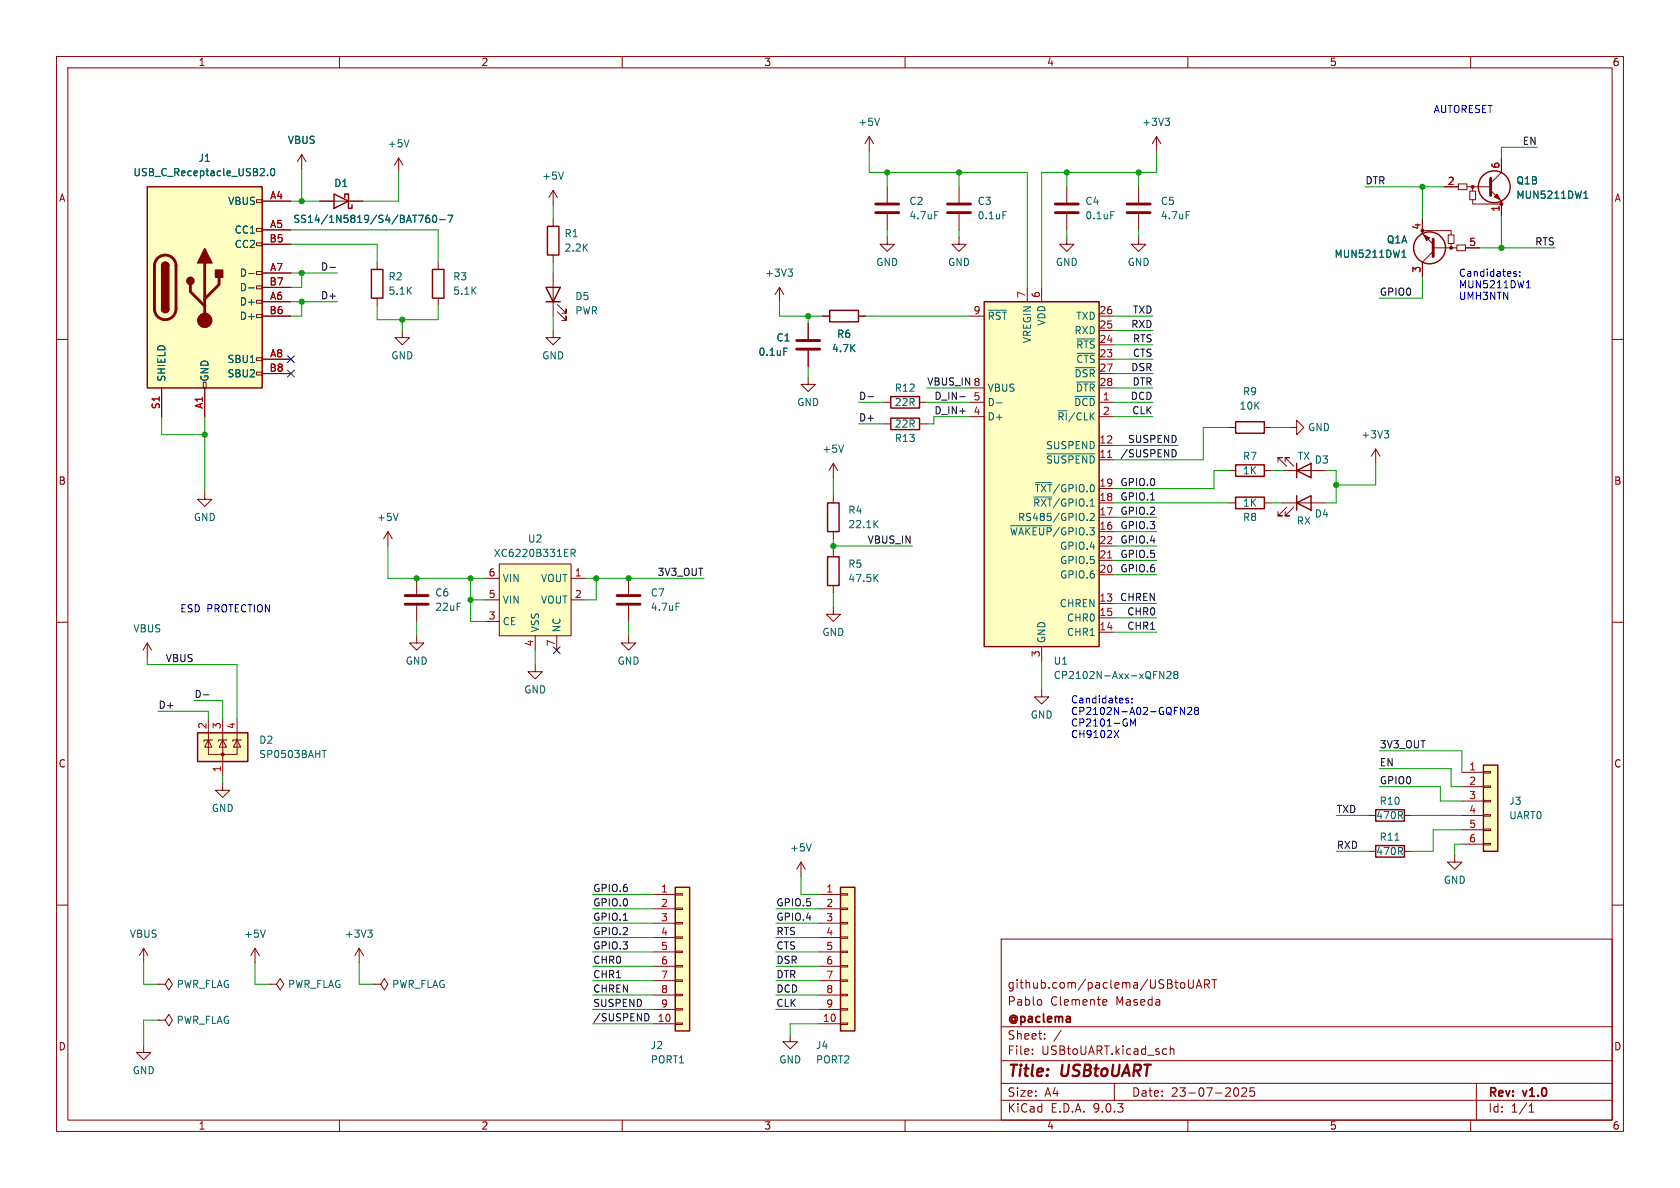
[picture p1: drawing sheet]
<svg xmlns="http://www.w3.org/2000/svg" width="297mm" height="210mm" viewBox="0 0 297 210" stroke-linecap="round" stroke-linejoin="round" font-family="sans-serif">
<g fill="none" stroke="#840000" stroke-width=".18">
<path d="M10 10h277v190h-277zM12 12h273v186h-273zM60 10v2M110 10v2M160 10v2M210 10v2M260 10v2M97.8 48.3v7.6M98.6 55.1l1.5 1.5v-.7v.7h-.8M98.6 53.8l1.5 1.6v-.8v.8h-.8M10 60h2M285 60h2"/>
<path d="M10 110h2M285 110h2M10 160h2M177 166h108v32h-108zM183.9 176.7l.3 .3v.4l-.3 .3M195.2 176.7l.4 .1 .1 .3-.7 .1M195.6 177.6l-.4 .1M210.1 173.2v1.2l.3 .3 .4-.1 .2-.2v-1.2M211.5 174.7l.5-1.5 .5 1.5M211.6 174.3h.7M213 174l.7-.1 .1-.2-.1-.4-.2-.1h-.5v1.5M213.3 174l.5 .7"/>
<path d="M214.2 173.2h.9M214.7 173.2v1.5M285 160h2M60 198v2M110 198v2M160 198v2M177 194.5h108M177 191.5h108M177 187.5h108M177 181.5h108M182.5 186.3v.1M182.5 185.5v.1"/>
<path d="M184.7 183.6v.1M184.7 182.8v.1M187.6 182.1l-1.3 2M197 191.5v3M206.9 184.9v1.5M206.9 185.5l.2-.1 .4 .1v.9M210 198v2M218.3 192.4l.2-.1a.81 .81 0 0 1 .5 .6 .81 .81 0 0 1-.3 .8h-.4M219.5 192.4l.6-.1 .2 .1 .1 .3-.9 1.1h.9M221.7 192.3h-.7v.7l.2-.1h.5l.1 .3-.1 .5-.2 .1-.5-.1M260 198v2M261 191.5v6.5"/>
<path d="M270.3 196.6h.9M270.3 195.5l.4-.4v1.5"/>
</g>
<path d="M96.5 50.8h2.6l-1.3 2.5zM96.5 53.3h2.6" fill="none" stroke="#840000" stroke-width=".25"/>
<path d="M119.4 156.8h2.5v25.4h-2.5z" fill="#ffffc2"/>
<path d="M229.2 88.9l2.6-1.3v2.6zM229.2 87.6v2.6M119.4 156.8h2.5v25.4h-2.5zM243.2 149.5h5.1v2h-5.1z" fill="none" stroke="#840000" stroke-width=".25"/>
<g fill="none" stroke="#840000" stroke-width=".18">
<path d="M226.7 88.9h7.6M227.5 89.7l-1.6 1.5h.8h-.8v-.8M228.7 89.7l-1.5 1.5h.8h-.8v-.8M115.6 158.1h3.8M119.4 158h1.2v.2h-1.2zM241.9 150.5h1.3M248.3 150.5h1.3M115.6 160.7h3.8M115.6 163.2h3.8M115.6 165.7h3.8M115.6 168.3h3.8M115.6 170.8h3.8"/>
<path d="M115.6 173.4h3.8M115.6 175.9h3.8M115.6 178.4h3.8M119.4 160.5h1.2v.3h-1.2zM119.4 163.1h1.2v.2h-1.2zM119.4 165.6h1.2v.3h-1.2zM119.4 168.1h1.2v.3h-1.2zM119.4 170.7h1.2v.2h-1.2zM119.4 173.2h1.2v.3h-1.2zM119.4 175.8h1.2v.2h-1.2zM119.4 178.3h1.2v.3h-1.2zM115.6 181h3.8"/>
<path d="M119.4 180.8h1.2v.3h-1.2z"/>
</g>
<path d="M246.6 148.5h.7" fill="none" stroke="#006464" stroke-width=".18"/>
<path d="M26 33h20.4v35.6h-20.4z" fill="#ffffc2"/>
<g fill="none" stroke="#840000" stroke-width=".18">
<path d="M45.3 35.3h1.1v.5h-1.1zM46.4 35.6h5M45.3 40.4h1.1v.5h-1.1zM45.3 42.9h1.1v.5h-1.1zM45.3 48h1.1v.5h-1.1zM45.3 50.5h1.1v.6h-1.1zM45.3 53.1h1.1v.5h-1.1zM45.3 55.6h1.1v.5h-1.1zM46.4 40.6h5M46.4 43.2h5M46.4 48.3h5M46.4 50.8h5"/>
<path d="M46.4 53.3h5M46.4 55.9h5M28.6 68.6v5.1M35.9 67.6h.5v1h-.5zM36.2 68.6v5.1M45.3 63.2h1.1v.6h-1.1zM45.3 65.8h1.1v.5h-1.1zM46.4 63.5h5M46.4 66h5"/>
</g>
<path d="M26 33h20.4v35.6h-20.4zM28.6 47a.64 .64 0 0 1 .6-.6 .64 .64 0 0 1 .6 .6M28.6 54.6a.64 .64 0 0 0 .6 .6 .64 .64 0 0 0 .6-.6" fill="none" stroke="#840000" stroke-width=".25"/>
<path d="M27.9 45.7a1.91 1.91 0 0 1 2-.5 1.91 1.91 0 0 1 1.2 1.8v7.6a1.91 1.91 0 0 1-1.9 1.9 1.91 1.91 0 0 1-1.9-1.9v-7.8l.2-.6zM33.7 50.3v1.3l2.5 2.5M36.2 46.5v10.1M38.7 49v1.3l-2.5 2.5" fill="none" stroke="#840000" stroke-width=".51"/>
<g fill="#840000" stroke="#840000" stroke-width=".25">
<path d="M28.6 47h1.2v7.6h-1.2z"/>
<path d="M28.8 46.5a.64 .64 0 0 1 .7-.1 .64 .64 0 0 1 .3 .6h-1.2z"/>
<path d="M28.6 54.6h1.2a.64 .64 0 0 1-.6 .6 .64 .64 0 0 1-.6-.6z"/>
<path d="M36.2 43.9l1.3 2.6h-2.6z"/>
<path d="M38.1 47.8h1.3v1.2h-1.3z"/>
<circle cx="33.7" cy="49.7" r=".63"/>
</g>
<circle cx="36.2" cy="56.6" r="1.27" fill="#840000" stroke="#840000" stroke-width=".18"/>
<path d="M47.3 30.9v.2M48 29.9l.1-.1a.68 .68 0 0 1 .5 .6 .68 .68 0 0 1-.5 .7 .84 .84 0 0 1-.1-1.2zM44 48.4h.9M44 50.9h.9" fill="none" stroke="#006464" stroke-width=".18"/>
<path d="M34.9 129.5h8.9v5.1h-8.9z" fill="#ffffc2"/>
<g fill="none" stroke="#840000" stroke-width=".25">
<path d="M59.1 34.3l2.5 1.3-2.5 1.2zM61 34.9v-.6h.6v2.5h.6v-.6M65.7 47.6h2v5.1h-2zM157.5 70.1h5.1v2h-5.1zM218.4 87.9h5.1v2h-5.1zM229.2 83.2l2.6-1.3v2.6zM229.2 81.9v2.6M34.9 129.5h8.9v5.1h-8.9z"/>
<circle cx="264.2" cy="33" r="2.82"/>
</g>
<g fill="none" stroke="#840000" stroke-width=".18">
<path d="M53.3 27.3l-.7 1.3M53.3 27.3l.8 1.3M53.3 27.3v2.5M56.5 35.6h7.6M70.5 27.9l-.8 1.3M70.5 27.9l.7 1.3M70.5 27.9v2.6M97.8 33.7l-.8 1.2M97.8 33.7l.8 1.2M97.8 33.7v2.5M153.7 24.1l-.8 1.3M153.7 24.1l.7 1.3"/>
<path d="M153.7 24.1v2.6M169.5 33v2.8M169.5 37.8v2.8M188.6 33v2.8M188.6 37.8v2.8M204.5 24.1l-.8 1.3M204.5 24.1l.7 1.3M204.5 24.1v2.6M255.3 33h2.5M257.8 32.5h1.5v1h-1.5zM259.3 33h4.1M259.8 33.8h1.1v1.5h-1.1z"/>
<path d="M260.3 35.3v.8h5.1M260.3 33v.8M263.5 33.7l1.9 1.9v2.5M265.4 27.9v2.6l-1.9 1.9M66.7 46.4v1.2M66.7 52.7v1.3M71.1 58.4v1.3h1.3l-1.3 1.3-1.3-1.3h1.3M169.5 41.9v1.3h1.3l-1.3 1.3-1.2-1.3h1.2M188.6 41.9v1.3h1.3l-1.3 1.3-1.3-1.3h1.3M201.3 41.9v1.3h1.3l-1.3 1.3-1.3-1.3h1.3M156.2 71.1h1.3M162.6 71.1h1.2"/>
<path d="M228 75.6h1.2v-1.3l1.3 1.3-1.3 1.2v-1.2M217.2 88.9h1.2M223.5 88.9h1.3M225.9 81.7v-.8h.8h-.8l1.6 1.5M226.7 83.2h7.6M227.2 81.7v-.8h.8h-.8l1.5 1.5M26 113.7l-.7 1.2M26 113.7l.8 1.2M26 113.7v2.5M36.8 130.8v2.6h5.1v-2.6M36.8 130.8l.7 1.3h-1.3zM36.8 127v3.8"/>
<path d="M37.6 130.8h-1.5v.3M39.4 130.8l.6 1.3h-1.3zM39.4 127v10.2M40.1 130.8h-1.5v.3M41.9 130.8l.6 1.3h-1.2zM41.9 127v3.8M42.7 130.8h-1.6v.3M141.6 152.4l-.8 1.3M141.6 152.4l.8 1.3M141.6 152.4v2.5M257.2 151.1v1.3h1.2l-1.2 1.3-1.3-1.3h1.3M27.9 174h1.3l.6-1 .7 1-.7 1-.6-1"/>
<path d="M27.9 174h.1M25.4 184.8v1.3h1.3l-1.3 1.2-1.3-1.2h1.3"/>
</g>
<g fill="#840000" stroke="#840000" stroke-width=".18">
<path d="M264.7 34.3l.5 1-1-.5z"/>
<circle cx="39.4" cy="133.3" r=".25"/>
<circle cx="260.3" cy="33" r=".25"/>
<circle cx="265.4" cy="36.1" r=".25"/>
</g>
<g fill="none" stroke="#006464" stroke-width=".18">
<path d="M72.3 24.7l-.4 1.3M74 38h.8l-.5 1.3M75.9 38l-.4 .1a.86 .86 0 0 0 0 1.2l.4-.1 .1-.4-.3-.3-.3 .1-.1 .2M76.7 38.1l.1-.1a.68 .68 0 0 1 .4 .7 .68 .68 0 0 1-.4 .6 .84 .84 0 0 1-.1-1.2zM77.7 38.8h1M79.2 38h.8l-.5 1.3M99.6 30.4l-.4 1.3M155.5 20.9l-.4 1.3M177.3 37.4h.6M196.4 37.4h.6M206 20.9h.8l-.5 .5M206.5 21.4l.3 .2v.3l-.3 .3"/>
<path d="M280 35h.7M280.1 34.1l.3-.3v1.2M57 132.7h.7M143.4 149.2l-.4 1.2"/>
</g>
<path d="M167.5 36.1h4.1M167.5 37.6h4.1M186.6 36.1h4M186.6 37.6h4M263.5 31.5v3" fill="none" stroke="#840000" stroke-width=".51"/>
<path d="M148.6 156.8h2.5v25.4h-2.5z" fill="#ffffc2"/>
<g fill="none" stroke="#840000" stroke-width=".25">
<path d="M218.4 82.2h5.1v2h-5.1zM148.6 156.8h2.5v25.4h-2.5z"/>
<circle cx="252.7" cy="43.8" r="2.82"/>
</g>
<g fill="none" stroke="#840000" stroke-width=".18">
<path d="M251.5 38.7v2.6l1.9 1.9M251.5 40.8h5v.7M253.4 44.5l-1.9 1.9v2.5M253.5 43.8h4.1M256 41.5h1v1.6h-1zM256.5 43.1v.7M257.6 43.3h1.5v1h-1.5zM259.1 43.8h2.5M243.2 79.4l-.8 1.2M243.2 79.4l.8 1.2M243.2 79.4v2.5M217.2 83.2h1.2"/>
<path d="M223.5 83.2h1.3M111.1 112.4v1.3h1.3l-1.3 1.2-1.2-1.2h1.2M111.1 102.2v2.8M111.1 107.1v2.8M144.8 158.1h3.8M148.6 158h1.3v.2h-1.3zM144.8 160.7h3.8M144.8 163.2h3.8M144.8 165.7h3.8M144.8 168.3h3.8M144.8 170.8h3.8M144.8 173.4h3.8"/>
<path d="M144.8 175.9h3.8M144.8 178.4h3.8M148.6 160.5h1.3v.3h-1.3zM148.6 163.1h1.3v.2h-1.3zM148.6 165.6h1.3v.3h-1.3zM148.6 168.1h1.3v.3h-1.3zM148.6 170.7h1.3v.2h-1.3zM148.6 173.2h1.3v.3h-1.3zM148.6 175.8h1.3v.2h-1.3zM148.6 178.3h1.3v.3h-1.3zM144.8 181h3.8M148.6 180.8h1.3v.3h-1.3z"/>
</g>
<path d="M253.4 42.3v3M109.1 105.3h4.1M109.1 106.8h4.1" fill="none" stroke="#840000" stroke-width=".51"/>
<path d="M247.8 45.5h.8M248 44.5l.2-.3v1.3M244.7 76.1h.8l-.4 .5M245.3 76.6l.2 .3v.3l-.2 .2M119.5 106.6h.6" fill="none" stroke="#006464" stroke-width=".18"/>
<g fill="#840000" stroke="#840000" stroke-width=".18">
<path d="M251.7 41.5l1 .5-.5 .5z"/>
<circle cx="256.5" cy="43.8" r=".25"/>
</g>
<path d="M88.3 99.7h12.7v12.7h-12.7z" fill="#ffffc2"/>
<g fill="none" stroke="#840000" stroke-width=".18">
<path d="M97.8 38.7v1.3M77.5 46.4v1.2M77.5 52.7v1.3M97.8 58.4v1.3h1.3l-1.3 1.3-1.3-1.3h1.3M97.8 45.1v1.3M217.2 75.6h1.2M223.5 75.6h1.3M36.2 87v1.3h1.3l-1.3 1.2-1.3-1.2h1.3M88.3 99.7h12.7v12.7h-12.7zM147.3 87.6v1.3M147.3 94v1.3M147.3 97.2v1.2"/>
<path d="M73.7 112.4v1.3h1.2l-1.2 1.2-1.3-1.2h1.3M73.7 102.2v2.8M73.7 107.1v2.8M85.7 102.2h2.6M85.7 106h2.6M85.7 109.9h2.6M94.6 112.4v2.5M98.4 112.4v2.5M101 102.2h2.5M101 106h2.5M147.3 107.3v1.3h1.3l-1.3 1.3-1.3-1.3h1.3M147.3 103.5v1.3"/>
<path d="M27.9 180.3h1.3l.6-1 .7 1-.7 1.1-.6-1.1M27.9 180.3h.1"/>
</g>
<path d="M101 97.8l.6-.1 .1-.2-.1-.3-.6-.1v1.3M101.3 97.8l.4 .6M154.7 92.6l.5 .7M155.2 92l-.7 .7M154.7 102.1l.5 .7M155.2 101.5l-.7 .8" fill="none" stroke="#006464" stroke-width=".18"/>
<path d="M76.5 47.6h2v5.1h-2zM96.8 40h2v5.1h-2zM218.4 74.5h5.1v2.1h-5.1zM146.3 88.9h2v5.1h-2zM146.3 98.4h2v5.1h-2z" fill="none" stroke="#840000" stroke-width=".25"/>
<path d="M71.6 105.3h4.1M71.6 106.8h4.1" fill="none" stroke="#840000" stroke-width=".51"/>
<path d="M174 53.3h20.3v61h-20.3z" fill="#ffffc2"/>
<path d="M174 53.3h20.3v61h-20.3zM243.2 143.1h5.1v2.1h-5.1z" fill="none" stroke="#840000" stroke-width=".25"/>
<g fill="none" stroke="#840000" stroke-width=".18">
<path d="M142.9 57.2v2.7M171.4 55.9h2.6M181.6 50.8v2.5M184.1 50.8v2.5M194.3 55.9h2.5M194.3 58.4h2.5M142.9 66.7v1.2h1.2l-1.2 1.3-1.3-1.3h1.3M142.9 62v2.8M171.4 68.6h2.6M171.4 71.1h2.6M171.4 73.7h2.6M194.3 68.6h2.5"/>
<path d="M194.3 71.1h2.5M194.3 73.7h2.5M194.3 61h2.5M194.3 63.5h2.5M194.3 66h2.5M194.3 78.7h2.5M194.3 81.3h2.5M194.3 86.4h2.5M194.3 88.9h2.5M194.3 91.4h2.5M194.3 94h2.5M194.3 96.5h2.5"/>
<path d="M194.3 99.1h2.5M94.6 117.5v1.2h1.3l-1.3 1.3-1.3-1.3h1.3M184.1 114.3v2.5M194.3 101.6h2.5M194.3 106.7h2.5M194.3 109.2h2.5M194.3 111.8h2.5M241.9 144.1h1.3M248.3 144.1h1.3"/>
</g>
<g fill="none" stroke="#006464" stroke-width=".18">
<path d="M174.7 54.8h3.2M190.4 59.9h3.2M138.6 61.5h.6M176.2 71.2h.9M190 70.1h3.6M190.1 65h3.5M190.3 67.5h3.3M190.4 62.5h3.2M178.6 92.9h7.4M182.8 87.9h3.2M183.1 85.3h2.9M185.1 80.2h8.5"/>
<path d="M192.2 91.9v.1M192.7 90.9l.5-.2 .3 .4-.8 .9h.8M205 118.7l.8 1.3v-1.3M206.3 118.8l.5-.1 .2 .4-.8 .9h.8M207.7 119.2l-.2-.2 .2-.3h.3l.2 .2-.2 .3M207.7 119.2l-.2 .3 .1 .3 .1 .2 .4-.1 .1-.2v-.2l-.2-.3M207.7 119.2h.3"/>
</g>
<path d="M195.8 80.9h.7M195.8 98.6h.7" fill="none" stroke="#a90000" stroke-width=".18"/>
<path d="M140.8 60.2h4.1M140.8 61.7h4.1" fill="none" stroke="#840000" stroke-width=".51"/>
<path d="M262.3 135.3h2.5v15.2h-2.5z" fill="#ffffc2"/>
<path d="M146.7 54.9h5.1v2h-5.1zM157.5 73.9h5.1v2h-5.1zM262.3 135.3h2.5v15.2h-2.5z" fill="none" stroke="#840000" stroke-width=".25"/>
<g fill="none" stroke="#840000" stroke-width=".18">
<path d="M46.4 35.6h5M56.5 35.6h2.6M61.6 35.6h2.5M156.8 33v2.8M156.8 37.8v2.8M201.3 33v2.8M201.3 37.8v2.8M251.5 38.7v2.6M255.3 33h2.5M265.4 27.9v2.6M265.4 35.6v2.5M46.4 55.9h5"/>
<path d="M46.4 40.6h5M46.4 43.2h5M46.4 48.3h5M46.4 50.8h5M46.4 53.3h5M137.8 50.8l-.8 1.3M137.8 50.8l.8 1.3M137.8 50.8v2.5M142.9 57.2v2.7M145.4 55.9h1.3M151.8 55.9h1.2M156.8 41.9v1.3h1.3l-1.3 1.3-1.2-1.3h1.2"/>
<path d="M251.5 46.4v2.5M259.1 43.8h2.5M28.6 68.6v5.1M36.2 68.6v5.1M46.4 63.5h5M46.4 66h5M142.9 62v2.8M156.2 74.9h1.3M162.6 74.9h1.2M68.6 94l-.8 1.3M68.6 94l.7 1.3M68.6 94v2.5"/>
<path d="M147.3 81.9l-.7 1.3M147.3 81.9l.8 1.3M147.3 81.9v2.6M39.4 138.4v1.3h1.2l-1.2 1.3-1.3-1.3h1.3M184.1 121.9v1.3h1.3l-1.3 1.3-1.2-1.3h1.2M258.4 136.5h3.9M258.4 139.1h3.9M262.3 136.4h1.2v.3h-1.2zM262.3 138.9h1.2v.3h-1.2zM258.4 141.6h3.9M258.4 144.1h3.9M258.4 146.7h3.9"/>
<path d="M258.4 149.2h3.9M262.3 141.5h1.2v.2h-1.2zM262.3 144h1.2v.3h-1.2zM262.3 146.6h1.2v.2h-1.2zM262.3 149.1h1.2v.3h-1.2zM25.4 167.6l-.8 1.3M25.4 167.6l.8 1.3M25.4 167.6v2.6M45.1 167.6l-.8 1.3M45.1 167.6l.7 1.3M45.1 167.6v2.6M47.6 174h1.3l.6-1 .7 1-.7 1-.6-1"/>
<path d="M47.6 174h.1M63.5 167.6l-.8 1.3M63.5 167.6l.8 1.3M63.5 167.6v2.6M66 174h1.3l.6-1 .7 1-.7 1-.6-1M66 174h.1M139.7 182.9v1.3h1.3l-1.3 1.2-1.3-1.2h1.3"/>
</g>
<g fill="none" stroke="#006464" stroke-width=".18">
<path d="M47.3 30.9v.2M48 29.9l.1-.1a.68 .68 0 0 1 .5 .6 .68 .68 0 0 1-.5 .7 .84 .84 0 0 1-.1-1.2zM74 38h.8l-.5 1.3M75.9 38l-.4 .1a.86 .86 0 0 0 0 1.2l.4-.1 .1-.4-.3-.3-.3 .1-.1 .2M76.7 38.1l.1-.1a.68 .68 0 0 1 .4 .7 .68 .68 0 0 1-.4 .6 .84 .84 0 0 1-.1-1.2zM77.7 38.8h1M79.2 38h.8l-.5 1.3M165.2 37.4h.6M209.7 37.4h.6M280 35h.7M280.1 34.1l.3-.3v1.2M44 48.4h.9"/>
<path d="M44 50.9h.9M139.3 47.6h.8l-.4 .5M139.9 48.1l.2 .2v.3l-.2 .2M247.8 45.5h.8M248 44.5l.2-.3v1.3M138.6 61.5h.6M149.1 78.7l-.4 1.3M70.4 90.7l-.4 1.3M46.9 164.4l-.4 1.3M65 164.4h.8l-.4 .5M65.6 164.9l.2 .2v.3l-.2 .3"/>
</g>
<path d="M154.8 36.1h4.1M154.8 37.6h4.1M199.3 36.1h4M199.3 37.6h4" fill="none" stroke="#840000" stroke-width=".51"/>
<path d="M58.3 47.3h1M153.4 70.1h1M169.7 70.1h.9M207.5 79.5a.68 .68 0 0 1 .4 .6 .68 .68 0 0 1-.4 .7M36 122.8h.9M114.3 179.2a.68 .68 0 0 1 .4 .6 .68 .68 0 0 1-.4 .7" fill="none" stroke="#0f0f0f" stroke-width=".18"/>
<g fill="none" stroke="#009600" stroke-width=".18">
<path d="M51.4 35.6h5.1M53.3 29.8v5.8M70.5 30.5v5.1h-6.4M97.8 36.2v2.5M153.7 26.7v3.8h27.9v20.3M156.8 30.5v2.5M169.5 30.5v2.5M188.6 30.5v2.5M201.3 30.5v2.5M204.5 26.7v3.8h-20.4v20.3M241.3 33h14M251.5 33v5.7"/>
<path d="M265.4 38.1v5.7M271.8 26h-6.4v1.9M51.4 43.2h15.3v3.2M51.4 40.6h26.1v5.8M51.4 53.3h8.3M51.4 48.3h8.3M53.3 48.3v2.5h-1.9M53.3 53.3v2.6h-1.9M66.7 54v2.5h10.8v-2.5M71.1 56.5v1.9M97.8 46.4v1.9M97.8 55.9v2.5"/>
<path d="M137.8 53.3v2.6h7.6M142.9 55.9v1.3M153 55.9h18.4M156.8 40.6v1.3M169.5 40.6v1.3M188.6 40.6v1.3M196.8 55.9h7M196.8 58.4h7M201.3 40.6v1.3M251.5 48.9v3.8h-7.7M261.6 43.8h13.4M28.6 73.7v3.1h7.6"/>
<path d="M36.2 73.7v13.3M142.9 64.8v1.9M151.8 71.1h4.4M151.8 74.9h4.4M163.8 71.1h7.6M163.8 68.6h7.6M171.4 73.7h-6.3v1.2h-1.3M196.8 71.1h7M196.8 68.6h7M196.8 63.5h7M196.8 61h7M196.8 66h7"/>
<path d="M196.8 73.7h7M196.8 78.7h11.5M217.2 75.6h-4.5v5.7h-15.9M224.8 75.6h3.2M68.6 96.5v5.7h17.1M147.3 84.5v3.1M147.3 95.3v1.9M147.3 96.5h14M196.8 88.9h20.4M196.8 96.5h7.7M196.8 99.1h7.7M196.8 91.4h7.7"/>
<path d="M196.8 94h7.7M217.2 83.2h-2.6v3.2h-17.8M224.8 83.2h1.9M224.8 88.9h1.9M234.3 83.2h1.9v5.7h-1.9M243.2 81.9v3.8h-7M26 116.2v1.3h15.9v9.5M73.7 109.9v2.5M83.2 102.2v7.7h2.5M83.2 106h2.5M94.6 114.9v2.6M103.5 102.2h21"/>
<path d="M105.4 102.2v3.8h-1.9M111.1 109.9v2.5M147.3 104.8v2.5M184.1 116.8v5.1M196.8 111.8h7.7M196.8 106.7h7.7M196.8 109.2h7.7M196.8 101.6h7.7M27.9 125.7h8.9v1.3M34.3 123.8h5.1v3.2M39.4 137.2v1.2M243.8 139.1h10.8v2.5h3.8"/>
<path d="M243.8 135.9h12.7v3.2h1.9M243.8 132.7h14.6v3.8M104.8 158.1h10.8M141.6 154.9v3.2h3.2M236.2 144.1h5.7M236.2 150.5h5.7M249.6 144.1h8.8M258.4 146.7h-5v3.8h-3.8M258.4 149.2h-1.2v1.9M25.4 170.2v3.8h2.5M45.1 170.2v3.8h2.5M63.5 170.2v3.8h2.5"/>
<path d="M104.8 173.4h10.8M104.8 165.7h10.8M104.8 178.4h10.8M104.8 175.9h10.8M104.8 160.7h10.8M104.8 170.8h10.8M104.8 163.2h10.8M104.8 168.3h10.8M137.2 173.4h7.6M137.2 165.7h7.6M137.2 178.4h7.6M137.2 175.9h7.6"/>
<path d="M137.2 160.7h7.6M137.2 170.8h7.6M137.2 163.2h7.6M137.2 168.3h7.6M27.9 180.3h-2.5v4.5M104.8 181h10.8M144.8 181h-5.1v1.9"/>
</g>
<path d="M50.8 62.9l1.2 1.2M50.8 65.4l1.2 1.2M52 62.9l-1.2 1.2M52 65.4l-1.2 1.2M97.8 114.3l1.2 1.2M99 114.3l-1.2 1.2" fill="none" stroke="#000084" stroke-width=".18"/>
<g fill="none" stroke="#0000c2" stroke-width=".18">
<path d="M267.6 48.4l.5 .2v.2h-.4M267.6 48.1h.5M268.7 48.7v.1M268.7 48.1v.1M269.8 50.9h.7M269.9 49.9l.3-.3v1.3M197 129.1l.8 1.3M197.8 129.1l-.8 1.3M199.1 123.8l.5 .2-.1 .2-.4 .1M199.1 123.5h.4M199.9 128.4v-1.3l.4 .9 .4-.9v1.3M200.1 124.1v.2"/>
<path d="M200.1 123.5v.1M208.7 125l.7 1.3v-1.3M210 125.2l.4-.2 .3 .4-.8 .9h.8M211.4 125.6l-.2-.3 .2-.3h.2l.3 .3-.3 .3M211.4 125.6l-.2 .2v.4l.2 .1 .4-.1 .1-.1v-.3l-.3-.2M211.4 125.6h.2"/>
</g>
<g fill="#009600" stroke="#009600" stroke-width=".18">
<circle cx="53.3" cy="35.6" r=".46"/>
<circle cx="71.1" cy="56.5" r=".46"/>
<circle cx="53.3" cy="53.3" r=".46"/>
<circle cx="53.3" cy="48.3" r=".46"/>
<circle cx="36.2" cy="76.8" r=".46"/>
<circle cx="83.2" cy="106" r=".46"/>
<circle cx="73.7" cy="102.2" r=".46"/>
<circle cx="83.2" cy="102.2" r=".46"/>
<circle cx="105.4" cy="102.2" r=".46"/>
<circle cx="111.1" cy="102.2" r=".46"/>
<circle cx="147.3" cy="96.5" r=".46"/>
<circle cx="142.9" cy="55.9" r=".46"/>
<circle cx="236.2" cy="85.7" r=".46"/>
<circle cx="156.8" cy="30.5" r=".46"/>
<circle cx="169.5" cy="30.5" r=".46"/>
<circle cx="201.3" cy="30.5" r=".46"/>
<circle cx="188.6" cy="30.5" r=".46"/>
<circle cx="251.5" cy="33" r=".46"/>
<circle cx="265.4" cy="43.8" r=".46"/>
</g>
<g font-size="2.8" fill="#840000">
<text x="178" y="190.9">Title:</text>
<text x="187.7" y="190.9">USBtoUART</text>
</g>
<g font-size="2.1" fill="#840000">
<text x="178" y="178">Pablo</text>
<text x="178" y="175">github.com/paclema/USBtoUART</text>
<text x="185.7" y="178">Clemente</text>
<text x="197.3" y="178">Maseda</text>
<text x="178" y="184">Sheet:</text>
<text x="178" y="181.2">@paclema</text>
<text x="178" y="186.7">File:</text>
<text x="184.1" y="186.7">USBtoUART.kicad_sch</text>
<text x="178" y="196.9">KiCad</text>
<text x="178" y="194.1">Size:</text>
<text x="184.7" y="194.1">A4</text>
<text x="185.7" y="196.9">E.D.A.</text>
<text x="193.3" y="196.9">9.0.3</text>
<text x="200" y="194.1">Date:</text>
<text x="207" y="194.1">23-07-2025</text>
<text x="263" y="194.3">Rev:</text>
<text x="263" y="196.9">Id:</text>
<text x="267.1" y="196.9">1/1</text>
<text x="269.4" y="194.3">v1.0</text>
</g>
<g font-size="1.8" fill="#840000">
<text x="35" y="11.9">1</text>
<text x="85" y="11.9">2</text>
<text x="135" y="11.9">3</text>
<text x="185" y="11.9">4</text>
<text x="235" y="11.9">5</text>
<text x="285" y="11.9">6</text>
<text x="10.3" y="35.9">A</text>
<text x="285.3" y="35.9">A</text>
<text x="10.3" y="85.9">B</text>
<text x="285.3" y="85.9">B</text>
<text x="10.3" y="135.9">C</text>
<text x="285.3" y="135.9">C</text>
<text x="10.3" y="185.9">D</text>
<text x="285.3" y="185.9">D</text>
<text x="35" y="199.9">1</text>
<text x="85" y="199.9">2</text>
<text x="135" y="199.9">3</text>
<text x="185" y="199.9">4</text>
<text x="235" y="199.9">5</text>
<text x="285" y="199.9">6</text>
</g>
<g font-size="1.8" fill="#006464">
<text x="151.6" y="22.5">+5V</text>
<text x="201.8" y="22.5">+3V3</text>
<text x="35" y="28.8">J1</text>
<text x="50.8" y="25.6">VBUS</text>
<text x="68.4" y="26.3">+5V</text>
<text x="23.5" y="31.3">USB_C_Receptacle_USB2.0</text>
<text x="59" y="33.2">D1</text>
<text x="95.8" y="32">+5V</text>
<text x="268" y="35.3">MUN5211DW1</text>
<text x="268" y="32.8">Q1B</text>
<text x="40.2" y="36.4">VBUS</text>
<text x="41.4" y="41.5">CC1</text>
<text x="51.8" y="39.6">SS14/1N5819/S4/BAT760-7</text>
<text x="160.7" y="36.4">C2</text>
<text x="160.7" y="39">4.7uF</text>
<text x="172.7" y="36.4">C3</text>
<text x="172.7" y="39">0.1uF</text>
<text x="191.8" y="36.4">C4</text>
<text x="191.8" y="39">0.1uF</text>
<text x="205.1" y="36.4">C5</text>
<text x="205.1" y="39">4.7uF</text>
<text x="41.4" y="44">CC2</text>
<text x="99.7" y="42.1">R1</text>
<text x="99.7" y="44.7">2.2K</text>
<text x="154.8" y="47.2">GND</text>
<text x="167.5" y="47.2">GND</text>
<text x="186.6" y="47.2">GND</text>
<text x="199.3" y="47.2">GND</text>
<text x="235.8" y="45.8">MUN5211DW1</text>
<text x="245.1" y="43.2">Q1A</text>
<text x="42.3" y="49.1">D-</text>
<text x="42.3" y="51.7">D-</text>
<text x="68.6" y="49.8">R2</text>
<text x="68.6" y="52.3">5.1K</text>
<text x="80" y="49.8">R3</text>
<text x="80" y="52.3">5.1K</text>
<text x="101.6" y="53.3">D5</text>
<text x="135.2" y="49.1">+3V3</text>
<text x="42.3" y="54.2">D+</text>
<text x="42.3" y="56.7">D+</text>
<text x="101.6" y="55.8">PWR</text>
<text x="147.9" y="59.9">R6</text>
<text x="174.5" y="56.7">~{RST}</text>
<text x="185" y="57.7" transform="rotate(-90 185 57.7)">VDD</text>
<text x="189.8" y="59.3">RXD</text>
<text x="190.2" y="56.7">TXD</text>
<text x="40.1" y="64.4">SBU1</text>
<text x="69.1" y="63.7">GND</text>
<text x="95.8" y="63.7">GND</text>
<text x="134" y="63.1">0.1uF</text>
<text x="137.2" y="60.6">C1</text>
<text x="147" y="62.5">4.7K</text>
<text x="182.5" y="60.8" transform="rotate(-90 182.5 60.8)">VREGIN</text>
<text x="190.2" y="61.8">~{RTS}</text>
<text x="190.2" y="64.4">~{CTS}</text>
<text x="29.4" y="67.6" transform="rotate(-90 29.4 67.6)">SHIELD</text>
<text x="37.1" y="67.6" transform="rotate(-90 37.1 67.6)">GND</text>
<text x="40.1" y="66.9">SBU2</text>
<text x="140.8" y="72">GND</text>
<text x="158.1" y="69.4">R12</text>
<text x="158.1" y="72">22R</text>
<text x="174.5" y="69.4">VBUS</text>
<text x="174.5" y="72">D-</text>
<text x="189.8" y="72">~{DCD}</text>
<text x="189.8" y="66.9">~{DSR}</text>
<text x="190.1" y="69.4">~{DTR}</text>
<text x="219.6" y="70.1">R9</text>
<text x="158.1" y="75.8">22R</text>
<text x="174.5" y="74.5">D+</text>
<text x="186.8" y="74.5">~{RI}/CLK</text>
<text x="219" y="72.6">10K</text>
<text x="231.1" y="76.4">GND</text>
<text x="240.6" y="77.7">+3V3</text>
<text x="145.3" y="80.2">+5V</text>
<text x="158.1" y="78.3">R13</text>
<text x="184.8" y="79.6">SUSPEND</text>
<text x="184.8" y="82.1">~{SUSPEND}</text>
<text x="219.6" y="81.5">R7</text>
<text x="229.3" y="81.5">TX</text>
<text x="232.3" y="82.1">D3</text>
<text x="182.5" y="89.8">~{RXT}/GPIO.1</text>
<text x="182.8" y="87.2">~{TXT}/GPIO.0</text>
<text x="219.6" y="84">1K</text>
<text x="219.6" y="89.8">1K</text>
<text x="34.2" y="92.3">GND</text>
<text x="66.5" y="92.3">+5V</text>
<text x="149.9" y="91">R4</text>
<text x="149.9" y="93.6">22.1K</text>
<text x="178.4" y="94.8">~{WAKEUP}/GPIO.3</text>
<text x="179.9" y="92.3">RS485/GPIO.2</text>
<text x="219.6" y="92.3">R8</text>
<text x="229.2" y="92.9">RX</text>
<text x="232.3" y="91.7">D4</text>
<text x="87.2" y="98.7">XC6220B331ER</text>
<text x="93.2" y="96.1">U2</text>
<text x="149.9" y="100.6">R5</text>
<text x="187.3" y="97.4">GPIO.4</text>
<text x="187.3" y="99.9">GPIO.5</text>
<text x="76.8" y="105.6">C6</text>
<text x="88.8" y="103.1">VIN</text>
<text x="88.8" y="106.9">VIN</text>
<text x="95.5" y="103.1">VOUT</text>
<text x="95.5" y="106.9">VOUT</text>
<text x="114.9" y="105.6">C7</text>
<text x="149.9" y="103.1">47.5K</text>
<text x="187.2" y="107.5">CHREN</text>
<text x="187.3" y="102.5">GPIO.6</text>
<text x="23.5" y="112">VBUS</text>
<text x="76.8" y="108.2">22uF</text>
<text x="88.8" y="110.7">CE</text>
<text x="95.5" y="111.9" transform="rotate(-90 95.5 111.9)">VSS</text>
<text x="99.3" y="111.9" transform="rotate(-90 99.3 111.9)">NC</text>
<text x="114.9" y="108.2">4.7uF</text>
<text x="145.3" y="112.6">GND</text>
<text x="185" y="113.8" transform="rotate(-90 185 113.8)">GND</text>
<text x="188.5" y="110.1">CHR0</text>
<text x="188.5" y="112.6">CHR1</text>
<text x="71.6" y="117.7">GND</text>
<text x="109.1" y="117.7">GND</text>
<text x="186.2" y="117.7">U1</text>
<text x="92.6" y="122.8">GND</text>
<text x="186.2" y="120.2">CP2102N-Axx-xQFN28</text>
<text x="45.7" y="131.7">D2</text>
<text x="182.1" y="127.2">GND</text>
<text x="45.7" y="134.2">SP0503BAHT</text>
<text x="37.3" y="143.7">GND</text>
<text x="243.8" y="142.5">R10</text>
<text x="266.7" y="142.5">J3</text>
<text x="243.2" y="145">470R</text>
<text x="243.8" y="148.8">R11</text>
<text x="266.7" y="145">UART0</text>
<text x="139.6" y="150.7">+5V</text>
<text x="243.2" y="151.4">470R</text>
<text x="255.1" y="156.4">GND</text>
<text x="22.8" y="166">VBUS</text>
<text x="43" y="166">+5V</text>
<text x="60.9" y="166">+3V3</text>
<text x="31.1" y="174.9">PWR_FLAG</text>
<text x="50.8" y="174.9">PWR_FLAG</text>
<text x="69.2" y="174.9">PWR_FLAG</text>
<text x="31.1" y="181.2">PWR_FLAG</text>
<text x="114.9" y="185.6">J2</text>
<text x="144.2" y="185.6">J4</text>
<text x="23.4" y="190.1">GND</text>
<text x="114.9" y="188.2">PORT1</text>
<text x="137.7" y="188.2">GND</text>
<text x="144.2" y="188.2">PORT2</text>
</g>
<g font-size="1.8" fill="#0000c2">
<text x="253.4" y="20.1">AUTORESET</text>
<text x="257.8" y="49">Candidates:</text>
<text x="257.8" y="51">MUN5211DW1</text>
<text x="257.8" y="53.1">UMH3NTN</text>
<text x="31.7" y="108.3">ESD PROTECTION</text>
<text x="189.2" y="124.4">Candidates:</text>
<text x="189.2" y="126.5">CP2102N-A02-GQFN28</text>
<text x="189.2" y="128.5">CP2101-GM</text>
<text x="189.2" y="130.6">CH9102X</text>
</g>
<g font-size="1.8" fill="#a90000">
<text x="265.2" y="29.9" transform="rotate(-90 265.2 29.9)">6</text>
<text x="47.6" y="35.3">A4</text>
<text x="255.8" y="32.8">2</text>
<text x="47.6" y="40.4">A5</text>
<text x="251.2" y="40.7" transform="rotate(-90 251.2 40.7)">4</text>
<text x="265.2" y="37.5" transform="rotate(-90 265.2 37.5)">1</text>
<text x="47.6" y="42.9">B5</text>
<text x="259.6" y="43.6">5</text>
<text x="47.6" y="50.5">B7</text>
<text x="47.6" y="48">A7</text>
<text x="47.6" y="53.1">A6</text>
<text x="181.4" y="52.8" transform="rotate(-90 181.4 52.8)">7</text>
<text x="183.9" y="52.8" transform="rotate(-90 183.9 52.8)">6</text>
<text x="251.2" y="48.3" transform="rotate(-90 251.2 48.3)">3</text>
<text x="47.6" y="55.6">B6</text>
<text x="172" y="55.6">9</text>
<text x="194.3" y="55.6">26</text>
<text x="194.3" y="58.2">25</text>
<text x="47.6" y="65.8">B8</text>
<text x="47.6" y="63.2">A8</text>
<text x="194.3" y="60.7">24</text>
<text x="194.3" y="63.2">23</text>
<text x="194.3" y="65.8">27</text>
<text x="172" y="70.9">5</text>
<text x="194.3" y="68.3">28</text>
<text x="194.9" y="70.9">1</text>
<text x="28.3" y="72.4" transform="rotate(-90 28.3 72.4)">S1</text>
<text x="35.9" y="72.4" transform="rotate(-90 35.9 72.4)">A1</text>
<text x="172" y="73.4">4</text>
<text x="194.9" y="73.4">2</text>
<text x="194.3" y="78.5">12</text>
<text x="194.3" y="81">11</text>
<text x="194.3" y="86.1">19</text>
<text x="194.3" y="88.6">18</text>
<text x="194.3" y="91.2">17</text>
<text x="194.3" y="93.7">16</text>
<text x="86.3" y="102">6</text>
<text x="101.5" y="102">1</text>
<text x="194.3" y="96.3">22</text>
<text x="194.3" y="98.8">21</text>
<text x="194.3" y="101.3">20</text>
<text x="86.3" y="105.8">5</text>
<text x="101.5" y="105.8">2</text>
<text x="194.3" y="106.4">13</text>
<text x="86.3" y="109.6">3</text>
<text x="194.3" y="109">15</text>
<text x="194.3" y="111.5">14</text>
<text x="94.4" y="114.4" transform="rotate(-90 94.4 114.4)">4</text>
<text x="98.2" y="114.4" transform="rotate(-90 98.2 114.4)">7</text>
<text x="183.9" y="116.3" transform="rotate(-90 183.9 116.3)">3</text>
<text x="36.6" y="129" transform="rotate(-90 36.6 129)">2</text>
<text x="39.1" y="129" transform="rotate(-90 39.1 129)">3</text>
<text x="41.7" y="129" transform="rotate(-90 41.7 129)">4</text>
<text x="39.1" y="136.6" transform="rotate(-90 39.1 136.6)">1</text>
<text x="259.6" y="136.3">1</text>
<text x="259.6" y="138.8">2</text>
<text x="259.6" y="141.4">3</text>
<text x="259.6" y="143.9">4</text>
<text x="259.6" y="146.4">5</text>
<text x="259.6" y="149">6</text>
<text x="116.8" y="157.9">1</text>
<text x="116.8" y="160.4">2</text>
<text x="146" y="157.9">1</text>
<text x="146" y="160.4">2</text>
<text x="116.8" y="162.9">3</text>
<text x="116.8" y="165.5">4</text>
<text x="146" y="162.9">3</text>
<text x="146" y="165.5">4</text>
<text x="116.8" y="168">5</text>
<text x="116.8" y="170.6">6</text>
<text x="116.8" y="173.1">7</text>
<text x="146" y="168">5</text>
<text x="146" y="170.6">6</text>
<text x="146" y="173.1">7</text>
<text x="116.8" y="175.6">8</text>
<text x="116.8" y="178.2">9</text>
<text x="146" y="175.6">8</text>
<text x="146" y="178.2">9</text>
<text x="116.2" y="180.7">10</text>
<text x="145.4" y="180.7">10</text>
</g>
<g font-size="1.8" fill="#0f0f0f">
<text x="269.1" y="25.7">EN</text>
<text x="241.3" y="32.7">DTR</text>
<text x="56.6" y="47.9">D-</text>
<text x="271.3" y="43.5">RTS</text>
<text x="56.6" y="53">D+</text>
<text x="243.8" y="52.4">GPIO0</text>
<text x="199.9" y="58.1">RXD</text>
<text x="200.2" y="55.5">TXD</text>
<text x="199.9" y="65.7">DSR</text>
<text x="200.2" y="63.2">CTS</text>
<text x="200.2" y="60.6">RTS</text>
<text x="151.8" y="70.8">D-</text>
<text x="163.8" y="68.2">VBUS_IN 8</text>
<text x="165.1" y="70.8">D_IN-</text>
<text x="199.8" y="70.8">DCD</text>
<text x="200.1" y="68.2">DTR</text>
<text x="151.8" y="74.6">D+</text>
<text x="165.1" y="73.3">D_IN+</text>
<text x="200.1" y="73.3">CLK</text>
<text x="198" y="80.9">/SUSPEND</text>
<text x="199.3" y="78.4">SUSPEND</text>
<text x="198" y="88.6">GPIO.1</text>
<text x="198" y="86">GPIO.0</text>
<text x="198" y="93.6">GPIO.3</text>
<text x="198" y="91.1">GPIO.2</text>
<text x="116.2" y="101.9">3V3_OUT</text>
<text x="153.3" y="96.2">VBUS_IN</text>
<text x="198" y="96.2">GPIO.4</text>
<text x="198" y="101.3">GPIO.6</text>
<text x="198" y="98.7">GPIO.5</text>
<text x="197.9" y="106.3">CHREN</text>
<text x="199.2" y="111.4">CHR1</text>
<text x="199.2" y="108.9">CHR0</text>
<text x="29.2" y="117.1">VBUS</text>
<text x="27.9" y="125.4">D+</text>
<text x="34.3" y="123.5">D-</text>
<text x="243.8" y="132.4">3V3_OUT</text>
<text x="243.8" y="135.5">EN</text>
<text x="236.2" y="143.8">TXD</text>
<text x="243.8" y="138.7">GPIO0</text>
<text x="236.2" y="150.1">RXD</text>
<text x="104.8" y="160.3">GPIO.0</text>
<text x="104.8" y="157.8">GPIO.6</text>
<text x="137.2" y="160.3">GPIO.5</text>
<text x="104.8" y="167.9">GPIO.3</text>
<text x="104.8" y="165.4">GPIO.2</text>
<text x="104.8" y="162.8">GPIO.1</text>
<text x="137.2" y="165.4">RTS</text>
<text x="137.2" y="167.9">CTS</text>
<text x="137.2" y="162.8">GPIO.4</text>
<text x="104.8" y="170.5">CHR0</text>
<text x="104.8" y="173">CHR1</text>
<text x="137.2" y="173">DTR</text>
<text x="137.2" y="170.5">DSR</text>
<text x="104.8" y="175.5">CHREN</text>
<text x="104.8" y="178.1">SUSPEND</text>
<text x="137.2" y="178.1">CLK</text>
<text x="137.2" y="175.5">DCD</text>
<text x="104.8" y="180.6">/SUSPEND</text>
</g>
</svg>
